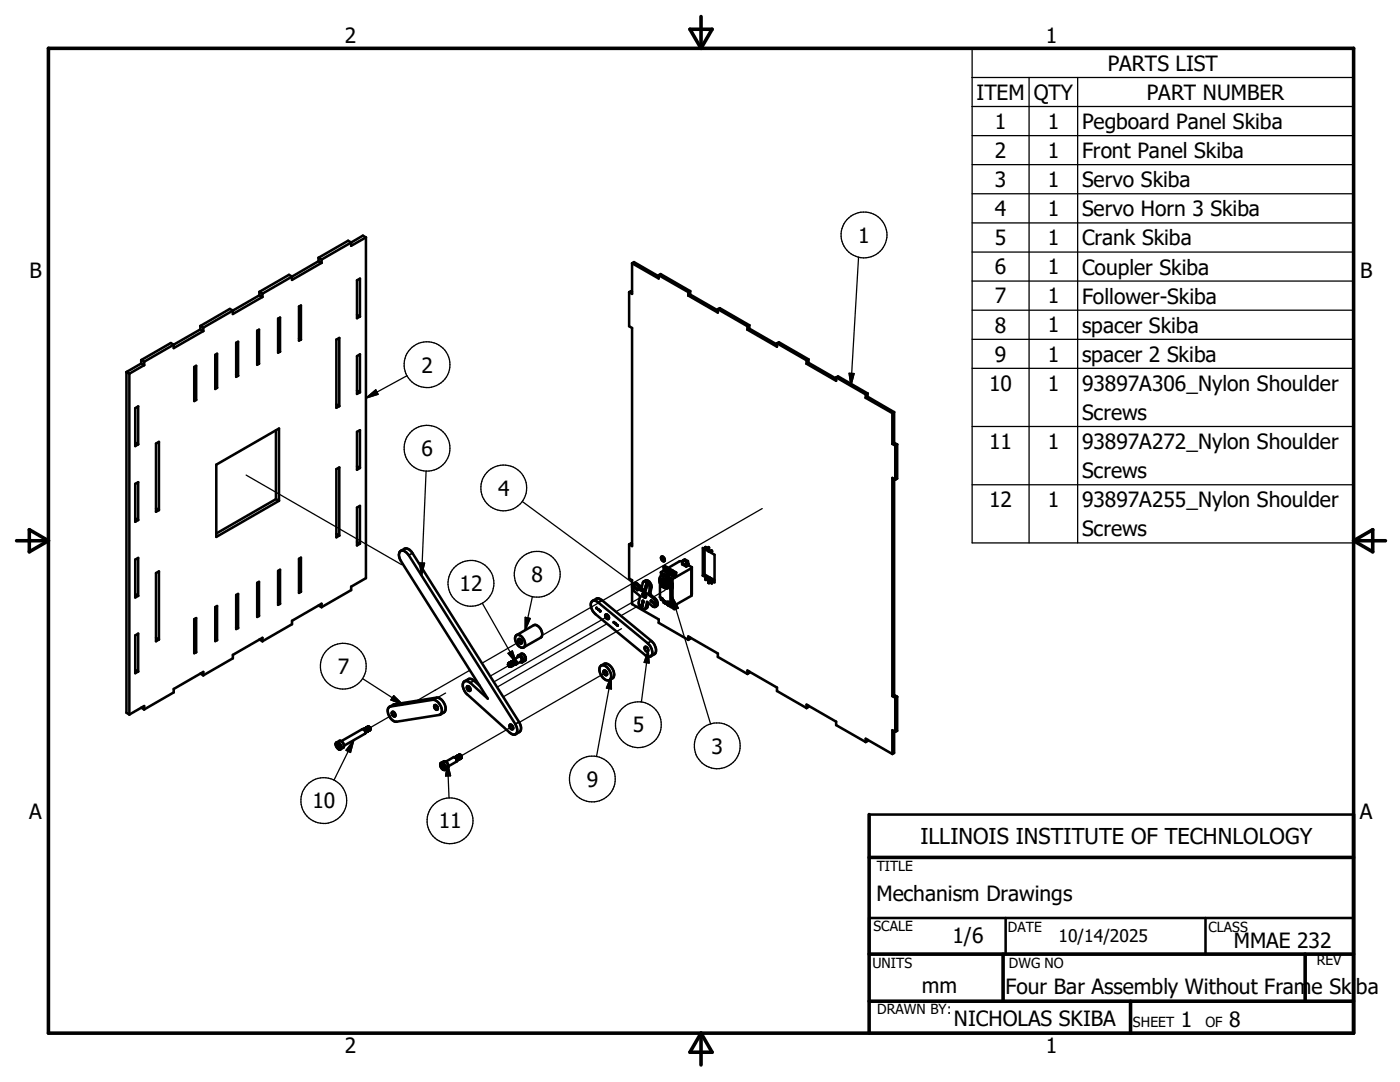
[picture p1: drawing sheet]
<svg xmlns="http://www.w3.org/2000/svg" width="279mm" height="216mm" viewBox="0 0 279 216" stroke-linecap="round" stroke-linejoin="round" font-family="sans-serif">
<g fill="none" stroke="#000" stroke-width=".25">
<path d="M194 9.6h76.1v98.7h-76.1zM194 15.5h76.1M205.4 15.5v92.8M215.1 15.5v92.8M194 21.3h76.1M194 27.1h76.1M194 32.9h76.1M194 38.7h76.1M171.3 51.3l-1.5 25.7M194 44.5h76.1M194 50.3h76.1M194 56.1h76.1"/>
<path d="M73 79.4l2-1.6 .4 .9zM81.2 75l-8.2 4.4M169.5 74.5h1l-.7 2.5zM194 61.9h76.1M194 67.7h76.1M194 73.5h76.1M49.1 94.8l31.1 17.9M85 94l-.9 20.9M194 85.1h76.1M194 96.7h76.1M83.7 112.3l1 .1-.6 2.5zM104.2 100.1l25.2 18.5"/>
<path d="M106.3 119l-1.5 6.7M127.7 116.8l1.7 1.8-2.3-1zM128.8 118.6l-5.9 3.5M132.7 117.8l-2.3 1.3M134.2 119.1l7.6 25.4M134.2 119.1l1.2 2.3-1 .2zM152.1 101.5l-43.6 25.1M72.3 135.4l8.1 5.2M78.6 138.8l1.8 1.8-2.4-.9zM86.9 137.7l-3.7 2.1M88.9 138.3l-1.6 .9M93.8 133.7l-7 4.1"/>
<path d="M93.8 137.2l-.4 .3M95.4 136.3l-.2 .1M96.3 120.4l6.8 11.9M101.4 130.4l.9-.5 .8 2.4zM101.6 132.8l-3.8 2.1M104.1 127.8l-7.9 4.5M104.8 123.2l1 .2-1 2.3zM121.1 134.1l-17.5 10.1M121.2 124.5l-22 12.6M121.4 122.9l-22.9 13.2M122 134.9l-3 16.1M122 134.9v2.6l-1-.2z"/>
<path d="M124 125.4l-23.6 13.7M128.6 120.2l-4.7 2.7M129.4 129.8l-1.4 10.3M129.4 129.8l.2 2.5-1-.1zM70.6 147.7l-4 8M70.6 147.7l-.6 2.4-.9-.4zM78.8 142.4l-5 2.8M89.3 152.3l.3 6.9M89.3 152.3l.6 2.5h-1zM102.3 144.9l-10.2 5.9"/>
<circle cx="172.4" cy="46.9" r="4.6"/>
<circle cx="85.2" cy="72.8" r="4.6"/>
<circle cx="85.2" cy="89.4" r="4.6"/>
<circle cx="100.5" cy="97.4" r="4.6"/>
<circle cx="94" cy="116.4" r="4.6"/>
<circle cx="107.2" cy="114.6" r="4.6"/>
<circle cx="68.5" cy="132.9" r="4.6"/>
<circle cx="64.6" cy="159.7" r="4.6"/>
<circle cx="118.2" cy="155.4" r="4.6"/>
<circle cx="127.4" cy="144.6" r="4.6"/>
<circle cx="143.1" cy="148.8" r="4.6"/>
<circle cx="89.8" cy="163.8" r="4.6"/>
</g>
<g fill="none" stroke="#000" stroke-width=".51">
<path d="M51.8 58.9l-11.2 6.5M51.8 58.9l.6 .4M51.8 58.2v.7M51.8 58.2l.6 .4M52.4 58.6v.7M52.4 59.3l-5.9 3.4v-.7l-.6-.4-5.9 3.4M58.3 55.2l-5.9 3.4M58.3 55.2l-.6-.4-5.9 3.4M63.6 52.1l-5.3 3.1M63.6 52.1l.6 .4M63.6 51.4v.7M63.6 51.4l.6 .4"/>
<path d="M64.2 52.5l-5.9 3.4v-.7M64.2 51.8v.7M70.1 48.4l-5.9 3.4M70.1 48.4l-.6-.4-5.9 3.4M71.2 55.9l.6-.3v7.6l-.6 .3zM73 47.4l-2.9 1.7v-.7M73 47.4v68l-2.9 1.7v.7l-5.9 3.4M73 47.4l-.6-.4-2.3 1.4M125.6 58.3v6.8l.5 .3v43.6l-.5-.4M126.1 52.5l5.4 3.1v-.7M126.1 52.5v6.1l-.5-.3M126.1 58.2l-.2-.1-.3 .2"/>
<path d="M126.1 52.5l.4-.2 5 2.8M131.5 54.9l.3-.2 5.9 3.4M131.5 54.9l5.9 3.4M137.4 59l5.9 3.4v-.7M137.4 58.3v.7M137.7 58.1v.7M137.7 58.1l-.3 .2M137.7 58.8l-.3 .2M137.7 58.8l5.6 3.1M25.2 74.2v68l.6 .4M25.2 74.2l.6 .4M25.8 74.6v68"/>
<path d="M28.2 72.5l-3 1.7M28.2 72.5l.6 .4M28.2 71.8v.7M28.2 71.8l.6 .4M28.8 72.2v.7M28.8 72.9l-3 1.7M34.7 68.8l-5.9 3.4M34.7 68.8l-.6-.4-5.9 3.4M38.8 73.2l.3-.2v6.8l-.3 .2zM38.8 79.6l.3 .2M40 65.7l-5.3 3.1M40 65.7l.6 .4"/>
<path d="M40 65v.7M40 65l.6 .4M40.6 65.4v.7M40.6 66.1l-5.9 3.4v-.7M43 70.8l.3-.2v6.8l-.3 .2zM43 77.2l.3 .2M47.1 68.4l.4-.2v6.8l-.4 .2zM47.1 74.8l.4 .2M51.3 66l.4-.2v6.8l-.4 .2zM51.3 72.4l.4 .2M55.5 63.6l.4-.2v6.8l-.4 .2zM55.5 69.9l.4 .3"/>
<path d="M59.7 61.2l.4-.2v6.8l-.4 .2zM59.7 67.5l.4 .3M67.1 67.8l.6-.4v13.6l-.6 .4zM71.2 71.1l.6-.4v7.6l-.6 .3zM71.2 62.8l.6 .4M71.2 77.9l.6 .4M143.3 61.7l.3-.2 5.9 3.4M143.3 61.7l5.9 3.4M149.2 65.8l5.9 3.4v-.7M149.2 65.1v.7M149.5 64.9v.7M149.5 64.9l-.3 .2"/>
<path d="M149.5 65.6l-.3 .2M149.5 65.6l5.6 3.2M155.1 68.5l.3-.2 5.9 3.4M155.1 68.5l5.9 3.4M161 71.9v.7M161 72.6l5.9 3.4v-.7M161.3 71.7l-.3 .2M161.3 71.7v.7M161.3 72.4l-.3 .2M161.3 72.4l5.6 3.2M166.9 75.3l.3-.2 5.9 3.4M166.9 75.3l5.9 3.4"/>
<path d="M172.8 78.7v.7M172.8 79.4l5.3 3M173.1 78.5l-.3 .2M173.1 78.5v.7M173.1 79.2l-.3 .2M173.1 79.2l5.3 3M27 81.4l.6-.3v7.6l-.6 .3zM27 96.6l.6-.4v7.6l-.6 .3zM27 88.3l.6 .4M31.1 88.5l.6-.3v13.6l-.6 .3zM43.2 92.7l12.5-7.2v14.4l-12.5 7.2zM55.1 99.6l-11.9 6.9"/>
<path d="M55.1 99.6l.6 .3M55.1 85.9v13.7M67.1 80.7l.6 .3M67.1 93.6l.6-.3v13.6l-.6 .3zM71.2 86.2l.6-.4v7.6l-.6 .3zM71.2 93l.6 .4M178.1 82.4v6.2M178.1 88.6l.6 .3M178.4 82.2l-.3 .2M178.4 82.2v6.1M178.4 95.6v43.1M178.4 88.3l-.3 .3"/>
<path d="M178.4 88.3l.7 .4M178.7 95.7l-.6-.3v43.5M178.7 88.9v6.8M179.1 88.7l-.4 .2M179.1 88.7v6.8l-.4 .2M27 111.7l.6-.4v7.6l-.6 .3zM27 103.4l.6 .4M27 118.5l.6 .4M31.1 101.4l.6 .4M31.1 114.3l.6-.3v13.6l-.6 .4zM47.1 118.7l.4-.2v6.8l-.4 .2zM51.3 116.3l.4-.2v6.8l-.4 .2z"/>
<path d="M55.5 113.9l.4-.2v6.8l-.4 .2zM59.7 111.5l.4-.2v6.8l-.4 .2zM59.7 117.9l.4 .2M67.1 106.5l.6 .4M71.2 101.3l.6-.4v7.6l-.6 .3zM71.2 108.2l.6 .3M79.8 110a1.1 1.1 0 0 1 1.6 .6l21.4 33.9a1.39 1.39 0 0 1-.1 2.1h-.3l-.7-.4-8.5-7.7a2.32 2.32 0 0 1-.7-2.4l.5-.2 .9 .4 3.4 3.1-17.3-27.4a1.66 1.66 0 0 1-.2-2zM80 109.9l1.1-.5 .6 .3 .6 .7 21.3 33.7a1.54 1.54 0 0 1 0 2l-.7 .4M118.2 120l.5-.2 .4 .2 10.1 8.3a2.01 2.01 0 0 1 .7 2.6l-.5 .2-.6-.4-10-8.2a2.01 2.01 0 0 1-.6-2.5zM118.3 119.9l1-.5 .8 .3 9.9 8.2a1.88 1.88 0 0 1 .6 2.6l-.8 .5M125.6 108.6v6.8l.5 .4v1M126.1 108.5l-.2-.1-.3 .2"/>
<path d="M126.1 117.1l.4 .8 1.2 1-.2 1.2a1.21 1.21 0 0 0 1.2 1.4l.4-1.4 1.2 .9 .5 .1M126.3 116.5l.5-.2 .3 .1 1 .8M126.4 117l.1 .2zM126.8 117.3l.1 .2zM127.1 117.6h.2v.2zM128.3 119.9l.1 .2zM128.4 118.3a.63 .63 0 0 0 .5 .8M128.5 116a1.03 1.03 0 0 1 1.1 0 1.03 1.03 0 0 1 .4 1.1l-.2 1.5M128.7 118.5a.19 .19 0 0 0-.1 .3 .19 .19 0 0 0 .3 .1v-.1M128.7 118.5l-.2-.2a.47 .47 0 0 0-.2 .6 .47 .47 0 0 0 .6 .3v-.4M128.7 118.5l.2 .3M128.7 117.5l.2 .1v.1z"/>
<path d="M128.8 118.6l.1 .1M128.8 117.1l.1 .3zM128.8 117.1v.1M128.9 116.8l.1 .2zM129 116.4v.1M129 116.4l.1 .2zM129.4 118.6l.3-1.1a1.34 1.34 0 0 0-1.1-1.5l-.3 .2-.3 1.3-1.2-1h-.4l-.2 .2-.1 3.8 5.4 3.1v.7l5.9 3.4M129.4 118.6l1.1 .9a1.22 1.22 0 0 1 .3 1.6M129.4 118.6l.3-.1 1 .9a.97 .97 0 0 1 .1 1.7M129.8 118.4l.1 .3M129.9 119.9l.1 .1zM131.7 116.4a1.1 1.1 0 0 1 .4-1.6 1.1 1.1 0 0 1 1.5 .5 2.04 2.04 0 0 1 .5 2.1"/>
<path d="M131.7 116.4h.1M131.7 119.2l.5 .2M131.7 116.4v2.8M131.7 119.1v.1M131.9 119.3v.4M131.9 119.7h.1M131.9 114.2v.1M131.9 119.7l2.3 1.3M131.9 116.4a.66 .66 0 0 1 .4-1 .66 .66 0 0 1 .8 .5 .93 .93 0 0 1 0 1.5l-.7-.3M132 111.1a.54 .54 0 0 1 .6 .3 .54 .54 0 0 1-.1 .6 .69 .69 0 0 1-.5-.9zM132 116.3a.52 .52 0 0 1 .4 .8 .52 .52 0 0 1-.4-.8zM132.1 115.7a.99 .99 0 0 1 1 .5 .99 .99 0 0 1-.1 1.1"/>
<path d="M132.1 115.7l-.2 .6 .4-.2a.54 .54 0 0 1 .5 .8l-.4 .2 .3 .2h.3M132.1 116.6l.2 .2zM132.2 119.4h.1M132.2 119.4a1.13 1.13 0 0 0 1.1 .7M132.3 115.6l-.2 .1M132.3 111.1l.4 .7M132.3 115.7a1.29 1.29 0 0 1 .9 1.4M132.4 113.9l-.5 .3v.8M132.4 113.1v.8l.9 .6M132.4 113.1l.4 .2M132.4 120v.2l.4 .3M132.4 113.1l.3-.1 .4 .2"/>
<path d="M132.8 113.5a.35 .35 0 0 0 0 .4 .35 .35 0 0 0 .4 .1l-.1-.5M132.8 113.3v.2M133 113.5l.2 .4M133 113.4v.1M133.1 113.2v.1l-.3 .2M133.1 113.2l-.3 .1M133.1 113.5l.4 .2M133.1 113.5l.3-.2 .9 .5M133.2 117.2l-.2 .1M133.3 114v.6l.1 .1M133.3 114l.1 .1M133.4 114.1v.6"/>
<path d="M133.5 113.7l-.2 .3M133.5 113.7l.1 .1M133.6 114.6l1.1 .6M133.6 113.8l.4 .2M133.6 114.6l-.2 .1M133.6 113.8v.8M133.6 113.8l-.2 .3M134 114v.2M134 114.2a.34 .34 0 0 0-.1 .4 .34 .34 0 0 0 .5 .1v-.1M134.1 117.4l-.4 .2M134.1 117.4v2.8l-.3 .2M134.2 114v.3l.2 .3"/>
<path d="M134.3 115.5l-.1 .1M134.3 113.8v.2l-.3 .2M134.3 113.8l-.3 .2M134.3 115.5h.1M134.3 114.2l.1 .4M134.3 114.2l.4 .2M134.3 114.2l.3-.2 .3 .2M134.7 114.4v.8M134.9 114.2v.9l-.2 .1M134.9 114.2l-.2 .2M136.1 112.4v.2l.9 .5M136.1 112.4l.9 .5"/>
<path d="M136.2 112.1l-.2-.1h-.4l-2.6 1.5M136.3 111.8l.7 .3M136.3 111.8l.3-.2 .7 .4M136.3 111.8l-.2 .6M137 112.9v.2M137 112.1v.8M137.3 112l-.3 .1M137.3 112l.1 .6M137.4 112.8l.7 .4M137.4 112.8l-.4 .3M137.4 112.6v.2M137.4 112.6l-.4 .3"/>
<path d="M138 113.4l-3.7 2.1M138 118.9l-3.7 2.1M138 113.4v5.5M138.1 113.2l-.1 .2M138.1 113.2l-.1 5.7M140.3 114.9l1.1 .6M140.6 109.6v5M140.6 114.6l-.3 .3M140.6 114.6l1.1 .7M140.8 109.2l.1 .2zM141.4 110l-1.1-.7v5.6M141.4 110v-.8h.1v.9l1.1 .6v5.5l-1.1-.6"/>
<path d="M141.4 115.5v.8M141.5 115.6v.8l-.1-.1M141.5 109.9l-.1 .1M141.5 116.2l-.1 .1M141.5 115.6l.4-.2 .7 .4M141.7 115.3l-.3 .2M141.7 115.3v.1M141.9 109.9l.2 .2zM27 126.8l.6-.4v7.6l-.6 .3zM27 133.7l.6 .3M31.1 127.3l.6 .3M38.8 123.5l.3-.2v6.8l-.3 .2z"/>
<path d="M38.8 129.9l.3 .2M40 134.4l.6 .4M40.6 134.8v-.7l-5.9 3.4v.7l-5.9 3.4M43 121.1l.3-.2v6.8l-.3 .2zM43 127.5l.3 .2M47.1 125.1l.4 .2M51.3 122.7l.4 .2M51.8 127.6l.6 .4M52.4 128v-.7l-5.9 3.4v.7l-5.9 3.4M55.5 120.3l.4 .2M63.6 120.8l.6 .4M64.2 121.2v-.7l-5.9 3.4v.7l-5.9 3.4"/>
<path d="M92.7 136l.9-.6 .4 .1 .6 .3 1.1 1.1M93.2 137a.55 .55 0 0 1 .6 .2 .55 .55 0 0 1-.1 .7 .71 .71 0 0 1-.5-.9zM101.4 132.6l.2 .4M101.4 132.6h.1M101.4 132.5v.1M101.4 132.6l.2-.1 .2 .3v.2h-.2M101.4 132.5h.3M101.4 132.5h.1M101.5 132.3h.1M101.5 132.3l-.1 .3M101.6 133h.1M101.6 132.3h-.1"/>
<path d="M101.6 132.3h.1M101.6 132.2l.2 .1M101.7 132.5l.2 .2M101.7 132.3l.2 .2M101.7 132.2l-.1 .1M101.7 132.2l.1 .1M101.8 132.2h.2M101.8 132.2l-.2 .1M101.8 132.2h-.1M101.8 132.3l.3 .2M101.8 132.3l.4 .4M101.9 132.7l-.1 .3h-.2"/>
<path d="M101.9 132.5l.1 .2M101.9 132.1l-.1 .1M101.9 132.2h.1M101.9 132.5l.1 .3M101.9 132.5l.1 .1M102 132.2l.2 .2M102 133h.1M102 132l.3 .1M102 132l-.1 .1M102 132.1h.1M102 132.2l.1 .1M102 132.4l.1 .1"/>
<path d="M102 133h-.1M102 132.7l.1 .1M102 132.9h.1M102 132.9v.1M102.1 132.1l.1 .1M102.1 132.1h-.2M102.1 132.8l-.1 .2M102.1 132.9h-.1M102.1 132.5l.1 .2M102.1 132.5v.1M102.1 132.9h.1M102.1 132l.2 .1"/>
<path d="M102.1 132.3l.1 .1M102.1 132h.1M102.2 132h.1M102.2 132h-.2M102.2 132.7v.2M102.2 132.9h-.1M102.2 132.9h.1M102.2 132.8v.1M102.2 132.4h.1M102.2 132.4l.1 .4M102.2 132.4v.1M102.2 132.2l.1 .1"/>
<path d="M102.3 132.2l.1 .2M102.3 132.3l.1 .1M102.3 132.3l.1 .4M102.3 132.8l-.1 .1M102.3 132.1h.1M102.3 132h.1M102.3 132h.2M102.3 132.1l.2 .2M102.4 132.1l.1 .1M102.4 132.4v.2M102.4 132h.1M102.4 132v-.2a.37 .37 0 0 1 .5-.1 .37 .37 0 0 1 .1 .5v.3h-.3"/>
<path d="M102.4 132.2l.1 .1M102.4 132.8h.1M102.4 132.7l-.2 .2M102.4 132l.2 .2M102.4 132.7v.1M102.5 132v.1M102.5 132l.1 .2M102.5 132.2v.2M102.5 132.3v.1M102.5 132.7h-.1M102.5 132.4v.3M102.5 132.1l.1 .1"/>
<path d="M102.5 132.1l.1 .2M102.5 131.9l-.1 .1M102.6 132.3l.1 .1M102.6 132.2l.1 .2M102.7 132.3l-.2 .3M102.7 132.5h.1M102.8 132.4l-.1 .1h.1M103 132.6a.57 .57 0 0 0 0-.7 .57 .57 0 0 0-.5-.3l1-.6a.61 .61 0 0 1 .6 .9l-1.1 .7M103 126.8a1.49 1.49 0 0 1 1.8 1.5 .69 .69 0 0 1-.3 .9 .69 .69 0 0 1-.9-.3 1.71 1.71 0 0 1-.6-2.1zM103.1 126.7l3.4-1.9a1.67 1.67 0 0 1 1.6 2.3l-3.6 2.1M103.4 130.8l-.1 .4M103.4 130.8a.89 .89 0 0 1 .8 1.3"/>
<path d="M103.5 127.5a.53 .53 0 0 1 .6 .3 .53 .53 0 0 1-.2 .6 .69 .69 0 0 1-.4-.9zM103.8 131.1h.1M103.8 132.1h.4M103.8 131.1l.4 .6M104.4 130.5l-.3-.1-.6 .4M104.4 130.5l.2 .2a.8 .8 0 0 1 .2 1.1l-.6 .3M104.4 130.5h.1M119 121.3l.1 .1zM119 121.3h.1M119.4 121.6l.1 .1zM119.4 121.7h.1M119.7 121.9l.1 .1z"/>
<path d="M120 132.8a1.19 1.19 0 0 1 1.3-.3 2.19 2.19 0 0 1 1.1 2.7l-.8 .5M120 132.8a1.85 1.85 0 0 1 1.9 1.8 .84 .84 0 0 1-.3 1.1 .84 .84 0 0 1-1.1-.3 2.08 2.08 0 0 1-.7-2.5zM120.5 133.8a.53 .53 0 0 1 .6 .3 .53 .53 0 0 1-.1 .6 .66 .66 0 0 1-.5-.9zM120.9 122.7a.53 .53 0 0 1 .5 .2 .53 .53 0 0 1-.1 .6 .67 .67 0 0 1-.4-.8zM122.5 124.1l.1 .2zM122.5 124.1h.1M122.9 124.4v.2zM123.2 124.7l.1 .2zM128.1 120.9l.1 .3zM128.1 120.6l.2 .2zM128.2 120.2l.1 .2zM128.7 129.1a.53 .53 0 0 1 .6 .3 .53 .53 0 0 1-.1 .6 .65 .65 0 0 1-.5-.9z"/>
<path d="M129.4 120.3l-.2 .9-.5 .4M130.2 120.1l.2 .2zM130.6 120.4l.1 .2zM132.7 120.1l.1 .2M132.8 120.3v.2M132.9 120.2l-.1 .1M133.1 120.3l-.3 .2M133.2 120.4l-.1 .2 .4 .2M133.3 120.1h.1M133.3 120.7l.1 .1M133.3 120.5v.2M133.3 120.7l.2 .1"/>
<path d="M133.3 120.1l.5 .3M133.4 120.5v.3M133.4 120.8l.2 .1M133.5 120.8l.1 .1M133.6 120.9l.4 .3M133.6 120.6v.3M133.7 120.3l.1 .1M133.9 120.8l.1 .2M134 121v.2M134.1 120.9l-.1 .1M134.2 120.9v.1M134.2 121h.1"/>
<path d="M134.2 121l-.2 .2M134.3 121h.1M134.3 121.2v.1l.4 .2M134.3 121.1v.1M134.4 120.9l-.1 .3M134.7 120.8v.7M134.9 120.6v.8l-.2 .1M137.4 127.7v-.7l5.9 3.4v.7l5.9 3.4M137.7 127.2v.2l-.3 .3M149.2 134.5v-.7l5.9 3.4v.7l5.9 3.4M149.5 134v.3l-.3 .2M178.1 138.9l.6 .3"/>
<path d="M178.4 138.7l-.3 .2M178.4 138.7l.7 .3M178.7 139.2v6.8M179.1 139v6.8l-.4 .2M179.1 139l-.4 .2M28.2 141.2l.6 .4M28.8 141.6v-.7l-3 1.7M67.1 148.3a.79 .79 0 0 1 .8 .2 .79 .79 0 0 1 .1 .8 .69 .69 0 0 1-.7 0 .69 .69 0 0 1-.3-.7zM67.2 148.1a.91 .91 0 0 1 .8 1.4M67.2 148.1l-.2 .4M67.4 148.9l.1 .2M67.4 148.6v.3"/>
<path d="M67.5 148.6h.1M67.5 148.6l.2 .4M67.5 148.6h-.1M67.5 149.5h.1M67.6 149.5h.4M67.6 148.7l-.2 .2M67.7 149.1h-.2M67.7 149v.1M67.7 149l-.2 .1M68.1 147.9a.97 .97 0 0 1 .4 1.3l-.5 .3M68.1 147.9l-.4-.1-.5 .3M72.6 145.5h.1"/>
<path d="M72.6 145.5l.3 .5-.1 .4-4.1 2.4M72.7 145.5a.29 .29 0 0 1 .3 .2 .29 .29 0 0 1-.1 .4h.2M72.7 145.5v.1M72.7 145.4v.1M72.7 145.4h.2M72.7 145.4h.1M72.8 145.5l.3 .2v.4M72.8 145.5h-.1M72.9 145.3l-.2 .1M72.9 145.3h-.1M72.9 145.3h.2M72.9 145.3v.1"/>
<path d="M72.9 145.5l.2 .4M72.9 145.4h.2M72.9 146.1l-.3-.6h-.3l-4.2 2.4M73 145.3h.1M73 145.2l-.1 .1M73 145.2l.4 .2 .1 .4M73 145.4l.3 .3M73.1 145.4l.1 .4M73.1 146.1h.1M73.1 145.3l.1 .1M73.1 145.2l.2 .1M73.1 145.5l.1 .1"/>
<path d="M73.2 145.4l.1 .1M73.2 146v.1M73.2 145.8v.2M73.2 145.1l.2 .1M73.2 145.1l-.1 .1M73.2 145.1l.4 .1M73.3 146h.1M73.3 145.1h.2l.2 .3M73.3 145.7v.3M73.3 145.5l.1 .4M73.3 145.5l.1 .2M73.3 145.5h.1"/>
<path d="M73.3 145.2h-.2M73.3 145.2h.1M73.4 146h-.1M73.4 145.9l-.1 .1M73.4 145.9v.1M73.4 145.4l.1 .4M73.4 145.2h.1M73.4 145.9h.1M73.4 145.2l.1 .1M73.5 145.3l.1 .1M73.5 145.8v.1M73.6 145.4v.2"/>
<path d="M73.6 145.4l.1 .3M73.6 145h-.2h.3l.1 .2M73.6 145l.1 .1M73.6 145.2l.1 .2M73.6 145.2l.1 .1M73.6 145.6v.2M73.6 145.8h.1M73.7 145.7l-.3 .2M73.7 145l.1 .1M73.7 145.8h.1M73.7 145.4l.1 .2M73.7 145.7l-.1 .1"/>
<path d="M73.7 145.1l.1 .1M73.8 145.7l-.1 .1M73.8 145.6v.1M73.8 145.7h-.1M73.8 145.2v.1M73.8 145.7h.1M73.8 145.1v.1M73.8 145.3l.1 .2M73.8 145.3l.1 .1M73.8 145.2l.1 .1M73.8 145.3h.1M73.9 145.7h-.1"/>
<path d="M73.9 145.3v.1M73.9 145.4v.2M73.9 145.6v.1M73.9 145.4v.1M77.7 141.1l1-.6 8.4-1.3a2.13 2.13 0 0 1 1.6 2.8l-.9 .6M77.7 141l8.7-1.4a2.11 2.11 0 0 1 1.6 2.9l-.2 .1M77.7 141a1.68 1.68 0 0 0 .2 2.3l.7 .6 .4 .1 8.8-1.4M78.2 142.1a.5 .5 0 0 1 .6 .2 .5 .5 0 0 1-.1 .7l-.5-.4zM86.7 140.7a.52 .52 0 0 1 .6 .3 .52 .52 0 0 1-.2 .6 .69 .69 0 0 1-.4-.9zM87.9 152.6a.44 .44 0 0 1 .4-.4 .44 .44 0 0 1 .4 .4l.3 .6-.2 .4M87.9 152.4a.78 .78 0 0 1 .9 .2 .78 .78 0 0 1 .1 .8 .68 .68 0 0 1-.8 0 .68 .68 0 0 1-.2-.7zM88.2 152.8v.1"/>
<path d="M88.2 152.9l.1 .2M88.2 152.7v.1M88.3 153.1l.1 .1M88.3 152.7h-.1M88.3 152.7l-.1 .1M88.3 152.7h.1M88.4 152.7l.2 .2M88.4 152.7l-.2 .1M88.4 153.5v.1M88.4 153.6h.4M88.6 152.9v.3l-.3-.1M88.6 152.9l-.3 .2"/>
<path d="M88.6 153.1h.1M89 152a.97 .97 0 0 1 .4 1.3l-.6 .3M89 152l-.5-.1-.5 .3M90.8 151.1a.64 .64 0 0 1 .3 .9l-1.6 .9M90.9 151v.2h.2M90.9 151h.2l.3 .3M91.1 150.9l-.1 .1M91.1 150.9h.1M91.1 151.2l.2 .3M91.1 151.2l.3 .3M91.1 151.2h.1M91.2 151.7l-.2-.4-.4-.2-1.6 .9"/>
<path d="M91.2 151.7h.1M91.2 150.9h.1M91.2 151.2l.1 .2M91.2 150.9l.3 .2M91.2 150.9l.1 .1M91.2 150.9h-.1M91.3 150.9h.1M91.3 151.5l-.1 .2M91.3 150.8l-.1 .1M91.3 150.8h.3M91.3 150.8v.1M91.3 151.4v.1"/>
<path d="M91.3 151.4h.1M91.3 150.9l.3 .2M91.4 150.8h.1M91.4 151.3v.1M91.4 151.1h.1M91.4 151.4v.3M91.4 151.6l-.2 .1M91.4 151.4l.1 .1M91.4 151.1l.1 .1M91.5 151.1v.1M91.5 151.5l-.1 .1M91.5 151.2h.1"/>
<path d="M91.5 151.2l.1 .2M91.5 150.8l.3 .2M91.5 151l.1 .1M91.6 151.5l-.2 .1M91.6 151.4v.1M91.6 150.7l-.3 .1M91.6 151.1l.1 .1M91.6 150.6l-.1 .1h.1M91.6 150.7l.3 .2M91.6 150.6l.2 .1M91.6 151.1l.1 .2M91.6 150.9l.2 .3"/>
<path d="M91.6 150.6l.3 .1M91.7 151.2v.1M91.7 150.6h-.1M91.7 150.6l.2 .1M91.7 151.3l.1 .1M91.7 151.3h.1M91.7 151.3l-.1 .2M91.7 151h.1M91.8 151v.1M91.8 151.1v.2M91.8 150.9l.1 .1M91.8 151.1v.1"/>
<path d="M91.8 151.2v.2M91.8 151.3v.1M91.8 150.7l.2 .1M91.9 150.7v.1M91.9 150.9v.1M91.9 151.4h-.1M91.9 150.6l.1 .1M91.9 151l.1 .1M91.9 151h.1M91.9 151.4h.1M91.9 151.1l.1 .1M91.9 150.8l.1 .2"/>
<path d="M91.9 150.7l.1 .1M92 151.1v.2M92 151.3l-.1 .1M92 150.7l.1 .2v.4M92 150.8v.1M92 150.9l.1 .2M92 151.3h-.1M92.1 151v.3M92.1 151.3h-.1M101.7 144.7a.55 .55 0 0 1 .6 .2 .55 .55 0 0 1 0 .6 .72 .72 0 0 1-.6-.8zM161 141.3v-.7l5.9 3.4v.7l5.9 3.4M161.3 140.8v.3l-.3 .2"/>
<path d="M172.8 148.1v-.7l5.3 3.1M173.1 147.6v.3l-.3 .2M178.4 145.9v4.3l-.3 .3M178.7 146l-.6-.3v4.8M173.5 162.5h96.6M173.5 183.2h96.6v7.2h-96.6zM200.7 183.2v7.2M240.6 183.2v7.2M173.5 206.2h96.6"/>
<circle cx="140.8" cy="115.6" r=".12"/>
<circle cx="142" cy="116.3" r=".12"/>
</g>
<g fill="none" stroke="#000" stroke-width=".36">
<path d="M82.3 110.4l-.7 .4M120.1 119.7l-.8 .5M127.2 116.5l-.2 .2M130 117.3l-.3 .2M130.7 119.4l-.2 .1M131.9 115.1a1.52 1.52 0 0 1 1.8 1.3l.2 .5-.2 .7v2.7l-.4-.2-.5-.1-1.1-.9-.1-3.5zM131.9 114.1l.9 .5M131.9 116.3a.5 .5 0 0 1 .2-.7 .5 .5 0 0 1 .7 .2 1.02 1.02 0 0 1 .2 1.6l-.6-.3M132 114.9a1.71 1.71 0 0 1 1.9 1.5l.1 .5-.1 .7v2.8M132.1 115.5a1.26 1.26 0 0 1 1.1 1.9M132.8 114.6l-.1 .1-.8-.4v.6M132.8 114.6l.7 .4"/>
<path d="M133.5 115l.8 .5v5.5M133.5 115l-.1 .1 .8 .5v.8h.1M134.3 117.3h-.1v3.6l-2.3-1.2v-.4M87.1 139.2l-.7 .4M94.6 135.8l-.7 .5M102.5 131.9a.28 .28 0 0 1 .4 .1 .28 .28 0 0 1-.1 .4M102.5 131.9l.3 .1v.4M103.6 131l.5 .4M103.8 131l.3 .4M104.1 131.4l.1 .1M104.2 131.5v.3M104.2 131.8l-.1 .1"/>
<path d="M129.2 121l-.3 .3M130 127.9l-.8 .4M78.7 140.5l-.8 .5M103.6 144.1l-.8 .4"/>
</g>
<g fill="#000">
<circle cx="131.9" cy="119.7" r=".25"/>
<circle cx="102.2" cy="132.9" r=".25"/>
<circle cx="72.6" cy="145.6" r=".25"/>
<circle cx="91.4" cy="150.7" r=".25"/>
<circle cx="91.5" cy="150.7" r=".25"/>
</g>
<g fill="none" stroke="#000" stroke-width=".71">
<path d="M9.7 9.6h260.4v196.6h-260.4zM137.7 5.8h4.4l-2.2 3.8zM139.9 3.3v6.3M3.3 107.9h6.4M5.8 105.7l3.9 2.2-3.9 2.2zM270.1 107.9h6.4M270.1 107.9l3.9-2.2v4.4zM173.5 171.1h96.6M173.5 162.5v43.7M173.5 190.4h96.6M173.5 199.8h96.6M200.2 190.4v9.4"/>
<path d="M225.6 199.8v6.4M260.5 190.4v9.4M139.9 206.2v6.3M139.9 206.2l2.2 3.8h-4.4z"/>
</g>
<path d="M73 79.4l2-1.6 .4 .9zM169.5 74.5h1l-.7 2.5zM83.7 112.3l1 .1-.6 2.5zM127.7 116.8l1.7 1.8-2.3-1zM78.6 138.8l1.8 1.8-2.4-.9zM101.4 130.4l.9-.5 .8 2.4zM104.8 123.2l1 .2-1 2.3zM122 134.9v2.6l-1-.2zM129.4 129.8l.2 2.5-1-.1zM134.2 119.1l1.2 2.3-1 .2zM70.6 147.7l-.6 2.4-.9-.4zM89.3 152.3l.6 2.5h-1z" fill="#000" stroke="#000" stroke-width=".25"/>
<text font-size="4.4" x="183.7" y="168.4">ILLINOIS INSTITUTE OF TECHNLOLOGY</text>
<g font-size="4.2">
<text x="68.8" y="8.7">2</text>
<text x="208.7" y="8.7">1</text>
<text x="221.1" y="14.1">PARTS LIST</text>
<text x="194.9" y="19.9">ITEM</text>
<text x="206.3" y="19.9">QTY</text>
<text x="228.9" y="19.9">PART NUMBER</text>
<text x="198.5" y="25.7">1</text>
<text x="209.1" y="25.7">1</text>
<text x="215.9" y="25.7">Pegboard Panel Skiba</text>
<text x="198.5" y="31.5">2</text>
<text x="209.1" y="31.5">1</text>
<text x="215.9" y="31.5">Front Panel Skiba</text>
<text x="198.5" y="37.3">3</text>
<text x="209.1" y="37.3">1</text>
<text x="215.9" y="37.4">Servo Skiba</text>
<text x="198.5" y="43.1">4</text>
<text x="209.1" y="43.1">1</text>
<text x="215.9" y="43.2">Servo Horn 3 Skiba</text>
<text x="171.3" y="48.4">1</text>
<text x="198.5" y="48.9">5</text>
<text x="209.1" y="48.9">1</text>
<text x="215.9" y="49">Crank Skiba</text>
<text x="5.9" y="55.5">B</text>
<text x="198.5" y="54.7">6</text>
<text x="209.1" y="54.7">1</text>
<text x="215.9" y="54.8">Coupler Skiba</text>
<text x="271.4" y="55.5">B</text>
<text x="198.5" y="60.5">7</text>
<text x="209.1" y="60.5">1</text>
<text x="215.9" y="60.6">Follower-Skiba</text>
<text x="198.5" y="66.4">8</text>
<text x="209.1" y="66.3">1</text>
<text x="215.9" y="66.4">spacer Skiba</text>
<text x="84.1" y="74.3">2</text>
<text x="197.4" y="78">10</text>
<text x="198.5" y="72.2">9</text>
<text x="209.1" y="72.1">1</text>
<text x="209.1" y="77.9">1</text>
<text x="215.9" y="72.2">spacer 2 Skiba</text>
<text x="215.9" y="78">93897A306_Nylon Shoulder</text>
<text x="215.9" y="83.8">Screws</text>
<text x="197.4" y="89.5">11</text>
<text x="209.1" y="89.5">1</text>
<text x="215.9" y="89.6">93897A272_Nylon Shoulder</text>
<text x="84.1" y="91">6</text>
<text x="215.9" y="95.4">Screws</text>
<text x="99.4" y="98.9">4</text>
<text x="197.4" y="101.2">12</text>
<text x="209.1" y="101.1">1</text>
<text x="215.9" y="101.2">93897A255_Nylon Shoulder</text>
<text x="215.9" y="107">Screws</text>
<text x="91.7" y="117.9">12</text>
<text x="106.1" y="116.1">8</text>
<text x="67.4" y="134.4">7</text>
<text x="126.3" y="146.1">5</text>
<text x="142" y="150.4">3</text>
<text x="62.4" y="161.3">10</text>
<text x="117.1" y="157">9</text>
<text x="5.8" y="163.4">A</text>
<text x="87.5" y="165.3">11</text>
<text x="271.4" y="163.4">A</text>
<text x="174.9" y="179.7">Mechanism Drawings</text>
<text x="190.1" y="188.3">1/6</text>
<text x="246.2" y="189.2">MMAE 232</text>
<text x="184" y="198.2">mm</text>
<text x="200.7" y="198.4">Four Bar Assembly Without Frame Skiba</text>
<text x="190.4" y="204.7">NICHOLAS SKIBA</text>
<text x="235.7" y="205">1</text>
<text x="245.3" y="205">8</text>
<text x="68.8" y="210.2">2</text>
<text x="208.7" y="210.2">1</text>
</g>
<text font-size="3.5" x="211.2" y="187.9">10/14/2025</text>
<g font-size="2.8">
<text x="175" y="173.8">TITLE</text>
<text x="174.3" y="185.8">SCALE</text>
<text x="201.2" y="186">DATE</text>
<text x="241.2" y="186">CLASS</text>
<text x="174.1" y="193.2">UNITS</text>
<text x="201.3" y="193.2">DWG NO</text>
<text x="262.8" y="192.6">REV</text>
<text x="175.1" y="202.4">DRAWN BY:</text>
<text x="226.1" y="205">SHEET</text>
<text x="240.6" y="205">OF</text>
</g>
</svg>
